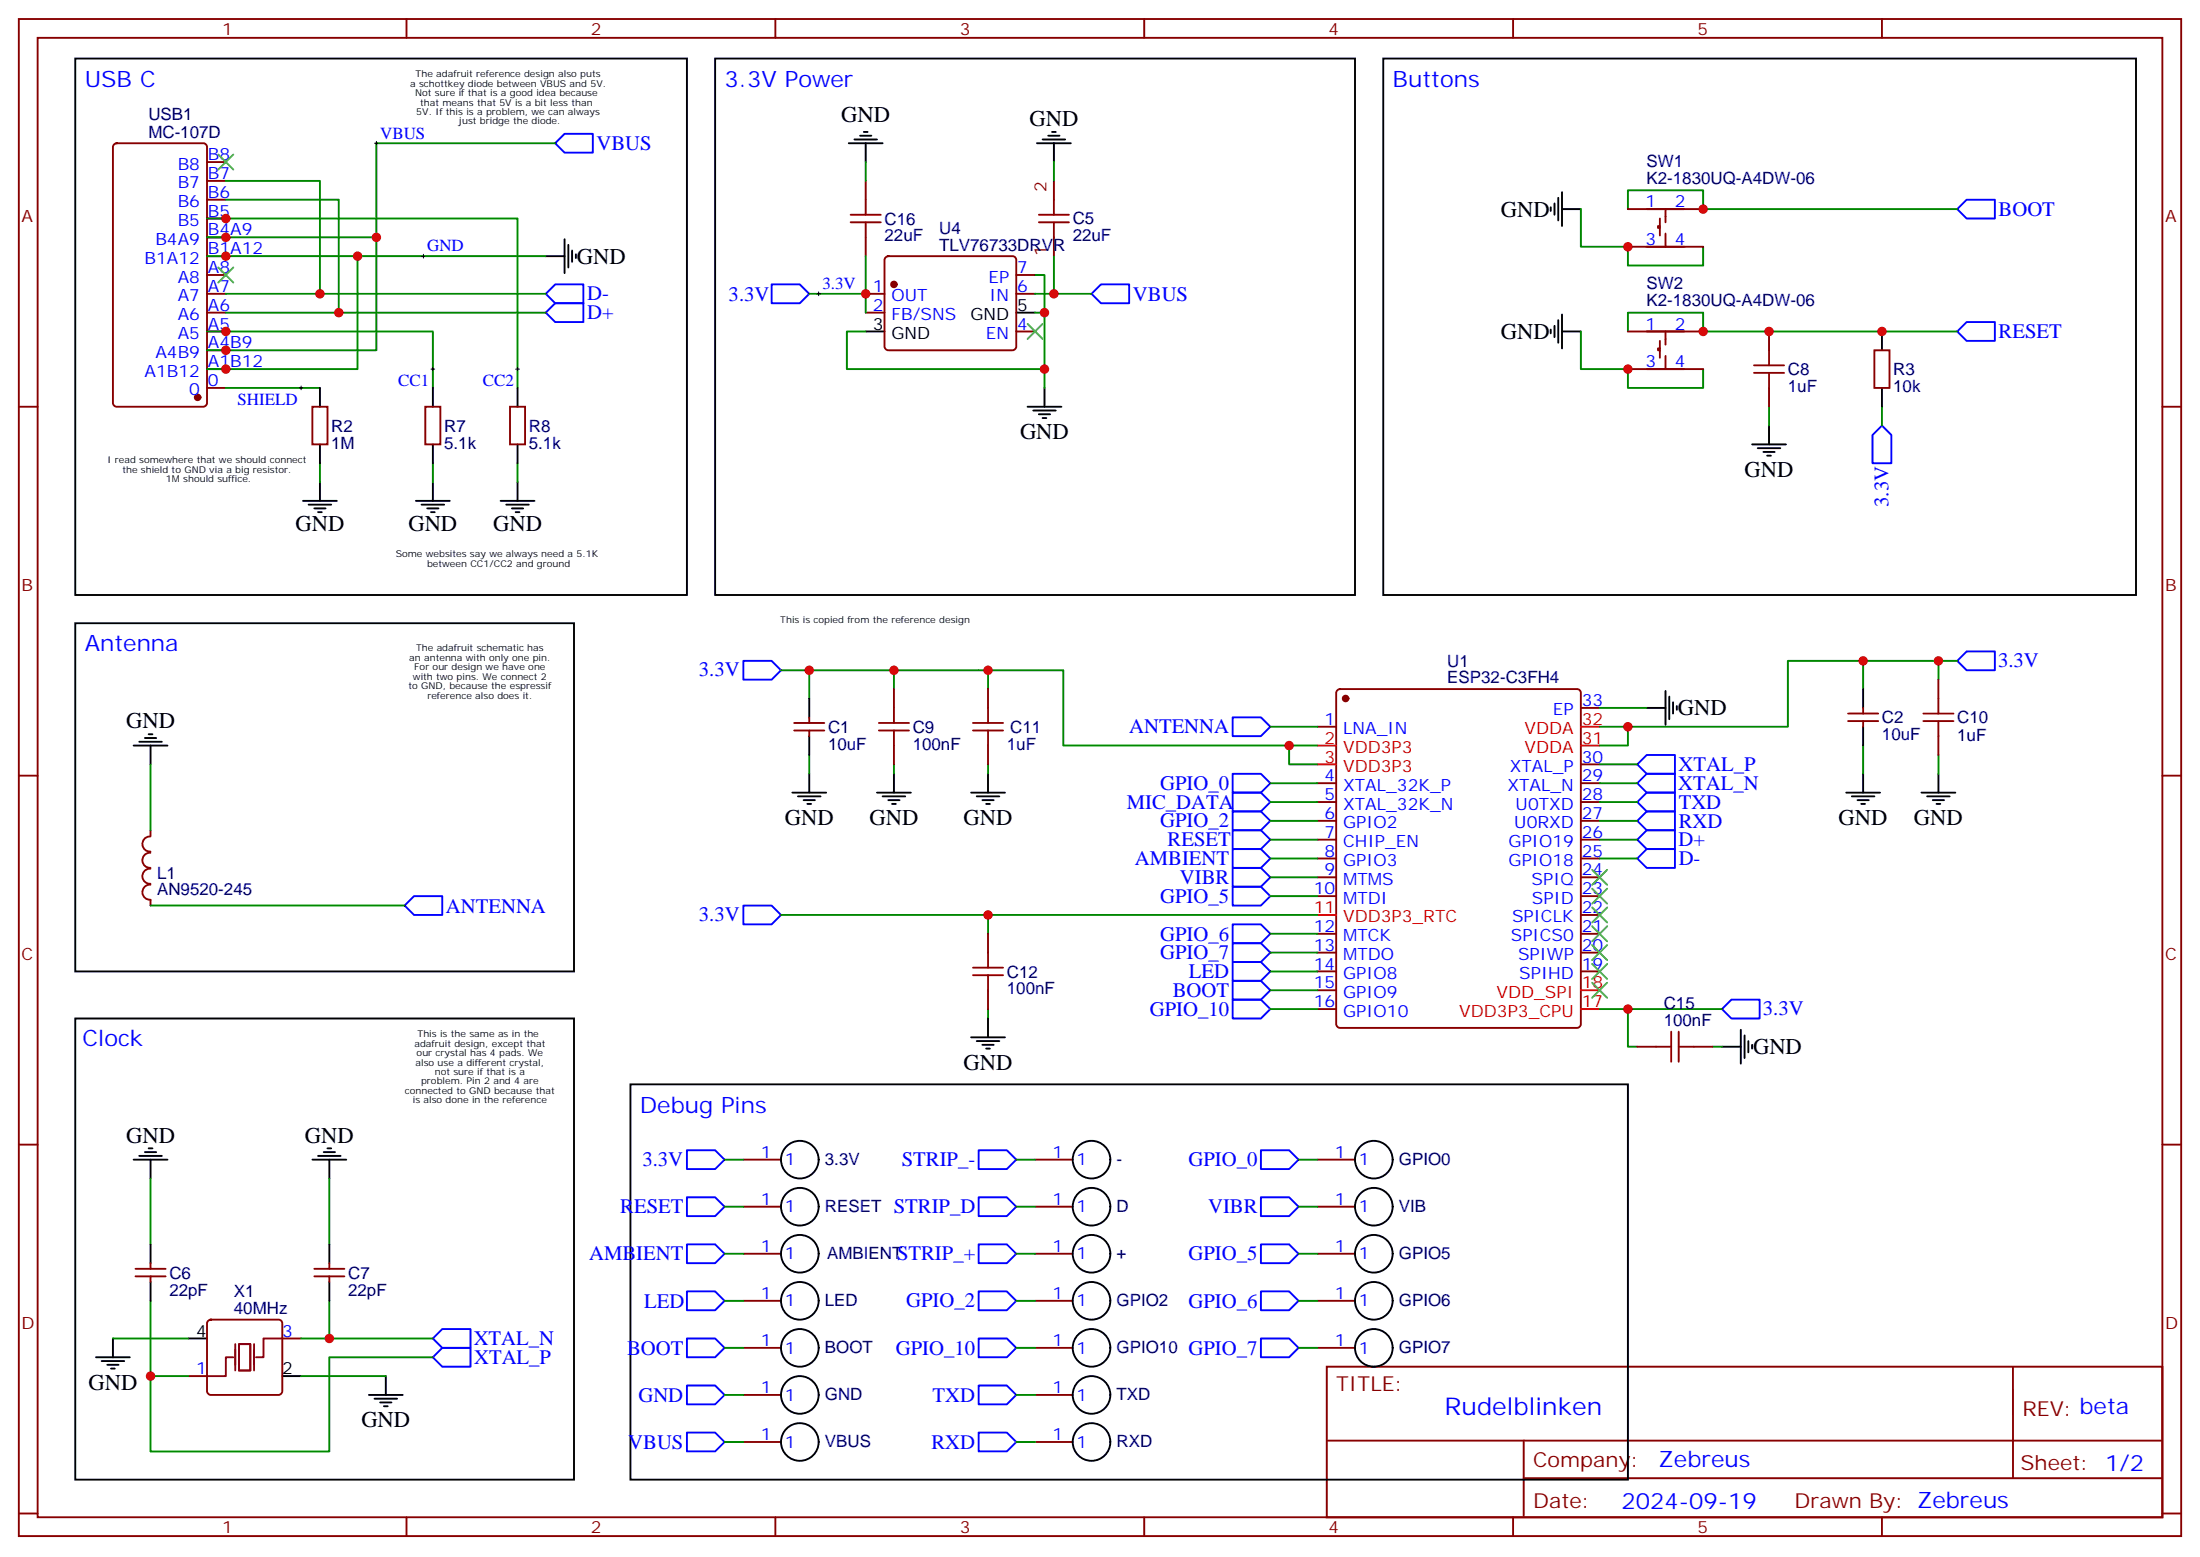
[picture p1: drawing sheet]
<svg xmlns="http://www.w3.org/2000/svg" width="412mm" height="292mm" viewBox="0 0 412 292" stroke-linecap="round" stroke-linejoin="round" font-family="sans-serif">
<g fill="none" stroke="#870000" stroke-width=".35">
<path d="M3.5 3.6h405.4v284.3h-405.4zM7.1 7.1h398.2v277.3h-398.2zM76.2 3.6v3.5M145.3 3.6v3.5M214.5 3.6v3.5M283.6 3.6v3.5M352.8 3.6v3.5M21.4 27.1l.5-.3h16.2a.71 .71 0 0 1 .7 .8v47.9a.76 .76 0 0 1-.7 .7h-16.2a.76 .76 0 0 1-.7-.7v-47.9zM38.8 37.4h3.5M38.8 33.9h3.5M38.8 30.4h3.5M162.3 33.9v3.5"/>
<path d="M197.6 33.9v3.5M305.2 39.2h14.1M312.2 39.2v2.5M38.8 58.6h3.5M38.8 55.1h3.5M38.8 51.5h3.5M38.8 48h3.5M38.8 44.5h3.5M38.8 41h3.5M162.3 58.6h3.5M162.3 55.1h3.5M162.3 44.5v3.5"/>
<path d="M166 48.2l.5-.2h23.3a.71 .71 0 0 1 .7 .7v16.2a.76 .76 0 0 1-.7 .8h-23.3a.76 .76 0 0 1-.7-.8v-16.2zM190.5 55.1h3.5M190.5 51.5h3.5M197.6 44.5v3.5M305.2 46.2h14.1M311.1 42.4h-.3v.3h.3M311.1 41v3.1M312.2 43.8v2.4M3.5 76.2h3.6M38.8 72.7h3.5M38.8 69.2h3.5M38.8 65.7h3.5"/>
<path d="M38.8 62.1h3.5M58.6 76.2h2.8v7.1h-2.8zM79.7 76.2h2.8v7.1h-2.8zM95.6 76.2h2.8v7.1h-2.8zM190.5 62.1h3.5M305.2 69.2h14.1M305.2 62.1h14.1M311.1 65.3h-.3v.4h.3M311.1 63.9v3.2M312.2 62.1v2.5M312.2 66.7v2.5M331.6 62.1v3.6"/>
<path d="M331.6 72.7v3.5M351.4 65.7h2.8v7h-2.8zM405.3 76.2h3.6M148.9 136.9h5.6M148.9 135.5h5.6M151.7 134.4v1.1M151.7 136.9v1.1M167.6 129.2v3.5M167.6 139.7v3.6M185.2 129.2v3.5M185.2 139.7v3.6M246.9 136.2h3.6"/>
<path d="M250.7 129.4l.5-.2h44.4a.71 .71 0 0 1 .7 .7v62a.76 .76 0 0 1-.7 .8h-44.4a.76 .76 0 0 1-.7-.8v-62zM296.3 132.7h3.6M346.4 135.1h5.7M346.4 133.7h5.7M349.2 132.7v1M349.2 135.1v1.1M363.4 127.4v3.5M363.4 138v3.5M3.5 145.4h3.6M28.2 159.8a1.41 1.41 0 0 0-1.5 1.4 1.41 1.41 0 0 0 1.5 1.4M28.2 156.8a1.41 1.41 0 0 0-1.5 1.4 1.41 1.41 0 0 0 1.5 1.4M28.2 155.6v1.1"/>
<path d="M246.9 146.8h3.6M246.9 150.3h3.6M246.9 153.8h3.6M246.9 157.4h3.6M296.3 146.8h3.6M296.3 150.3h3.6M296.3 153.8h3.6M296.3 157.4h3.6M296.3 143.3h3.6M405.3 145.4h3.6M28.2 162.8a1.41 1.41 0 0 0-1.5 1.4 1.41 1.41 0 0 0 1.5 1.4M28.2 165.8a1.41 1.41 0 0 0-1.5 1.4 1.41 1.41 0 0 0 1.5 1.4"/>
<path d="M28.2 168.7v1M185.2 175v3.5M246.9 160.9h3.6M246.9 164.4h3.6M246.9 168h3.6M246.9 175h3.6M246.9 178.5h3.6M296.3 160.9h3.6M296.3 164.4h3.6M296.3 168h3.6M296.3 175h3.6M296.3 178.5h3.6"/>
<path d="M296.3 171.5h3.6M185.2 185.6v3.5M246.9 182.1h3.6M246.9 185.6h3.6M246.9 189.1h3.6M296.3 182.1h3.6M306.9 196.2h3.5M317.5 196.2h3.5M3.5 214.5h3.6M139.3 217.3h7.1M194 217.3h7.1M246.9 217.3h7.1"/>
<path d="M405.3 214.5h3.6M25.4 239.2h5.6M25.4 237.8h5.6M28.2 236.7v1.1M28.2 239.2v1.1M58.9 239.2h5.7M58.9 237.8h5.7M61.7 236.7v1.1M61.7 239.2v1.1M139.3 226.2h7.1M139.3 235h7.1M194 226.2h7.1"/>
<path d="M194 235h7.1M246.9 226.2h7.1M246.9 235h7.1M35.3 257.9h3.5M39 247.5l.5-.2h12.7a.71 .71 0 0 1 .7 .7v12.7a.76 .76 0 0 1-.7 .7h-12.7a.76 .76 0 0 1-.7-.7v-12.7zM52.9 250.9h3.5M139.3 243.8h7.1M139.3 252.6h7.1M194 243.8h7.1M194 252.6h7.1M246.9 243.8h7.1M246.9 252.6h7.1"/>
<path d="M248.7 256.2h156.6v28.2h-156.6zM377.3 256.2v20.9M139.3 261.4h7.1M139.3 270.3h7.1M194 261.4h7.1M194 270.3h7.1M248.7 270h156.5M285.6 277.1h119.6M285.6 270v14.1M3.5 283.7h3.6M76.2 284.4v3.5M145.3 284.4v3.5"/>
<path d="M214.5 284.4v3.5M283.6 284.4v3.5M352.8 284.4v3.5M405.3 283.7h3.6"/>
</g>
<g fill="#870000" stroke="#870000" stroke-width=".35">
<circle cx="252.2" cy="130.9" r=".53"/>
<circle cx="37" cy="74.5" r=".53"/>
<circle cx="167.6" cy="53.3" r=".53"/>
</g>
<path d="M246.9 139.7h3.6M296.3 139.7h3.6M296.3 136.2h3.6M246.9 143.3h3.6M246.9 171.5h3.6M296.3 189.1h3.6M296.3 185.6h3.6" fill="none" stroke="#f00" stroke-width=".35"/>
<path d="M43.7 254.4h-1.4v3.5h-3.5M44.1 251.9v5M44.8 251.9h2.1v5h-2.1zM47.6 251.9v5M52.9 250.9h-3.5v3.5h-1.4" fill="none" stroke="#870012" stroke-width=".35"/>
<g fill="none" stroke="#000" stroke-width=".35">
<path d="M14.1 11h114.7v100.5h-114.7zM134.1 11h119.9v100.5h-119.9zM259.3 11h141.1v100.5h-141.1zM159.1 26.8h6.4M160.2 26.1h4.2M161.2 25.4h2.1M161.9 24.7h.7M162.3 26.8v3.6M194.4 26.8h6.3M195.4 26.1h4.3M196.5 25.4h2.1M197.2 24.7h.7"/>
<path d="M197.6 26.8v3.6M290.7 38.8v.7M291.4 38.1v2.2M292.1 37.1v4.2M292.8 39.2h3.5M292.8 36v6.4M102.3 48h3.5M105.8 44.8v6.4M106.5 45.9v4.2M107.2 47v2.1M107.9 47.7v.7M190.5 58.6h3.5"/>
<path d="M292.8 58.9v6.4M60 72.7v3.5M81.1 72.7v3.5M97 72.7v3.5M162.3 62.1h3.5M192.6 76.2h6.4M193.7 76.9h4.2M194.7 77.6h2.1M195.4 78.4h.7M195.8 72.7v3.5M290.7 61.8v.7M291.4 61.1v2.1"/>
<path d="M292.1 60v4.2M292.8 62.1h3.5M331.6 79.8v3.5M352.8 62.1v3.6M352.8 72.7v3.5M56.8 93.9h6.3M57.9 94.6h4.2M58.9 95.3h2.1M59.6 96h.7M60 83.3v3.5M60 90.3v3.6M78 93.9h6.3"/>
<path d="M79 94.6h4.3M80.1 95.3h2.1M80.8 96h.7M81.1 83.3v3.5M81.1 90.3v3.6M93.8 93.9h6.4M94.9 94.6h4.2M96 95.3h2.1M96.7 96h.7M97 83.3v3.5M97 90.3v3.6M328.4 83.3h6.4"/>
<path d="M329.5 84h4.2M330.6 84.7h2.1M331.3 85.4h.7M14.1 116.8h93.5v65.3h-93.5zM25 139.7h6.4M26.1 139h4.2M27.2 138.3h2.1M27.9 137.6h.7M28.2 139.7v3.6M151.7 130.9v3.5M151.7 138v3.5M308.7 132.7h3.5"/>
<path d="M312.2 129.5v6.4M312.9 130.6v4.2M313.6 131.6v2.1M314.3 132.3v.7M349.2 129.2v3.5M349.2 136.2v3.5M148.5 148.6h6.4M149.6 149.3h4.2M150.6 150h2.2M151.3 150.7h.7M151.7 145v3.6M164.4 148.6h6.3"/>
<path d="M165.5 149.3h4.2M166.5 150h2.1M167.2 150.7h.7M167.6 145v3.6M182 148.6h6.4M183.1 149.3h4.2M184.1 150h2.2M184.9 150.7h.7M185.2 145v3.6M346.1 148.6h6.3M347.1 149.3h4.3M348.2 150h2.1"/>
<path d="M348.9 150.7h.7M349.2 145v3.6M360.2 148.6h6.3M361.2 149.3h4.3M362.3 150h2.1M363 150.7h.7M363.4 145v3.6M14.1 190.9h93.5v86.4h-93.5zM182 194.4h6.4M183.1 195.1h4.2M184.1 195.8h2.2M184.9 196.5h.7"/>
<path d="M185.2 190.9v3.5M322.8 196.2h3.5M326.3 193v6.4M327 194.1v4.2M327.7 195.1v2.1M328.4 195.8v.7M25 217.3h6.4M26.1 216.6h4.2M27.2 215.9h2.1M27.9 215.2h.7M28.2 217.3v3.6M58.6 217.3h6.3"/>
<path d="M59.6 216.6h4.3M60.7 215.9h2.1M61.4 215.2h.7M61.7 217.3v3.6M118.2 203.2h187v74.1h-187zM28.2 233.2v3.5M61.7 233.2v3.5M18 254.4h6.3M19 255.1h4.3M20.1 255.8h2.1M20.8 256.5h.7M21.2 250.9v3.5"/>
<path d="M28.2 240.3v3.5M35.3 250.9h3.5M52.9 257.9h3.5M61.7 240.3v3.5M72.3 257.9v3.5M69.1 261.4h6.4M70.2 262.1h4.2M71.3 262.9h2.1M72 263.6h.7"/>
<circle cx="149.9" cy="217.3" r="3.5"/>
<circle cx="204.6" cy="217.3" r="3.5"/>
<circle cx="257.5" cy="217.3" r="3.5"/>
<circle cx="149.9" cy="226.2" r="3.5"/>
<circle cx="149.9" cy="235" r="3.5"/>
<circle cx="204.6" cy="226.2" r="3.5"/>
<circle cx="204.6" cy="235" r="3.5"/>
<circle cx="257.5" cy="226.2" r="3.5"/>
<circle cx="257.5" cy="235" r="3.5"/>
<circle cx="149.9" cy="243.8" r="3.5"/>
<circle cx="149.9" cy="252.6" r="3.5"/>
<circle cx="204.6" cy="243.8" r="3.5"/>
<circle cx="204.6" cy="252.6" r="3.5"/>
<circle cx="257.5" cy="243.8" r="3.5"/>
<circle cx="257.5" cy="252.6" r="3.5"/>
<circle cx="149.9" cy="270.3" r="3.5"/>
<circle cx="149.9" cy="261.4" r="3.5"/>
<circle cx="204.6" cy="261.4" r="3.5"/>
<circle cx="204.6" cy="270.3" r="3.5"/>
</g>
<g fill="none" stroke="#008700" stroke-width=".35">
<path d="M42.3 37.4h21.2v21.2h-21.2M42.3 33.9h17.7v21.2h-17.7M104.1 26.8h-33.5v17.7h-31.8M162.3 30.4v3.5M197.6 30.4v3.5M296.3 39.2v7h8.9v3.6h14.1v-3.6M305.2 39.2v-3.5h14.1v3.5h47.6M38.8 48h28.2v21.2h-28.2M38.8 41h58.2v31.7M60 55.1h42.3M63.5 58.6h38.8M67 48h35.3"/>
<path d="M70.6 44.5v21.2h-31.8M151.7 55.1h10.6v3.5M162.3 48v7.1M194 58.6h1.8v14.1M194 51.5h1.8v7.1M194 55.1h10.6M197.6 48v7.1M38.8 62.1h42.3v10.6M42.3 72.7h17.7M162.3 62.1h-3.6v7.1h37.1M296.3 62.1v7.1h8.9v3.5h14.1v-3.5M305.2 62.1v-3.5h14.1v3.5h47.6"/>
<path d="M331.6 76.2v3.6M352.8 76.2v3.6M60 86.8v3.5M81.1 86.8v3.5M97 86.8v3.5M146.4 125.6h5.3M167.6 125.6v3.6M185.2 129.2v-3.6h-33.5v5.3M185.2 125.6h14.1v14.1h47.6M238.1 136.2h8.8M241.7 139.7v3.6h5.2M299.9 132.7h8.8"/>
<path d="M305.2 136.2v3.5h-5.3M349.2 123.9h-14.1v12.3h-35.2M349.2 139.7v5.3M363.4 123.9h-14.2v5.3M366.9 123.9h-3.5v3.5M28.2 143.3v12.3M151.7 141.5v3.5M167.6 143.3v1.7M185.2 143.3v1.7M238.1 157.4h8.8M238.1 146.8h8.8M238.1 150.3h8.8"/>
<path d="M238.1 153.8h8.8M299.9 157.4h7M299.9 143.3h7M299.9 146.8h7M299.9 150.3h7M299.9 153.8h7M363.4 141.5v3.5M28.2 169.7h47.6M146.4 171.5h100.5M185.2 171.5v3.5M238.1 160.9h8.8M238.1 175h8.8"/>
<path d="M238.1 178.5h8.8M238.1 164.4h8.8M238.1 168h8.8M299.9 160.9h7M185.2 189.1v1.8M238.1 189.1h8.8M238.1 185.6h8.8M238.1 182.1h8.8M299.9 189.1h5.3M321 196.2h1.8M322.8 189.1h-17.6v7.1h1.7M135.8 217.3h3.5"/>
<path d="M190.5 217.3h3.5M243.4 217.3h3.5M28.2 220.9v12.3M61.7 220.9v12.3M135.8 226.2h3.5M135.8 235h3.5M190.5 226.2h3.5M190.5 235h3.5M243.4 226.2h3.5M243.4 235h3.5M21.2 250.9h14.1M28.2 243.8v14.1h7.1"/>
<path d="M56.4 250.9h5.3M56.4 257.9h15.9M61.7 243.8v7.1h19.4M81.1 254.4h-19.4v17.6h-33.5v-14.1M135.8 243.8h3.5M135.8 252.6h3.5M190.5 243.8h3.5M190.5 252.6h3.5M243.4 243.8h3.5M243.4 252.6h3.5M135.8 261.4h3.5M135.8 270.3h3.5"/>
<path d="M190.5 261.4h3.5M190.5 270.3h3.5"/>
</g>
<g fill="none" stroke="#00f" stroke-width=".35">
<path d="M104.1 26.8l1.7-1.7h5.3v3.5h-5.3zM366.9 39.2l1.8-1.8h5.2v3.6h-5.2zM102.3 58.6l1.8-1.8h5.3v3.6h-5.3zM102.3 55.1l1.8-1.8h5.3v3.5h-5.3zM144.6 53.3h5.3l1.8 1.8-1.8 1.7h-5.3zM204.6 55.1l1.8-1.8h5.3v3.5h-5.3zM352.8 79.8l1.7 1.7v5.3h-3.5v-5.3zM366.9 62.1l1.8-1.7h5.2v3.5h-5.2zM139.3 123.9h5.3l1.8 1.7-1.8 1.8h-5.3zM231.1 134.4h5.3l1.7 1.8-1.7 1.8h-5.3zM366.9 123.9l1.8-1.8h5.2v3.5h-5.2zM231.1 155.6h5.3l1.7 1.8-1.7 1.7h-5.3z"/>
<path d="M231.1 159.1h5.3l1.7 1.8-1.7 1.8h-5.3zM231.1 145h5.3l1.7 1.8-1.7 1.8h-5.3zM231.1 148.6h5.3l1.7 1.7-1.7 1.8h-5.3zM231.1 152.1h5.3l1.7 1.7-1.7 1.8h-5.3zM306.9 143.3l1.8-1.8h5.3v3.5h-5.3zM306.9 146.8l1.8-1.8h5.3v3.6h-5.3zM306.9 157.4l1.8-1.8h5.3v3.5h-5.3zM306.9 150.3l1.8-1.7h5.3v3.5h-5.3zM306.9 153.8l1.8-1.7h5.3v3.5h-5.3zM77.6 168h5.3v3.5h-5.3l-1.8-1.8zM139.3 169.7h5.3l1.8 1.8-1.8 1.7h-5.3zM231.1 162.7h5.3l1.7 1.7-1.7 1.8h-5.3z"/>
<path d="M231.1 166.2h5.3l1.7 1.8-1.7 1.7h-5.3zM231.1 173.2h5.3l1.7 1.8-1.7 1.8h-5.3zM231.1 176.8h5.3l1.7 1.7-1.7 1.8h-5.3zM306.9 160.9l1.8-1.8h5.3v3.6h-5.3zM231.1 183.8h5.3l1.7 1.8-1.7 1.8h-5.3zM231.1 180.3h5.3l1.7 1.8-1.7 1.7h-5.3zM231.1 187.4h5.3l1.7 1.7-1.7 1.8h-5.3zM322.8 189.1l1.8-1.7h5.2v3.5h-5.2zM128.8 215.6h5.3l1.7 1.7-1.7 1.8h-5.3zM183.4 215.6h5.3l1.8 1.7-1.8 1.8h-5.3zM236.4 215.6h5.3l1.7 1.7-1.7 1.8h-5.3zM128.8 224.4h5.3l1.7 1.8-1.7 1.7h-5.3z"/>
<path d="M128.8 233.2h5.3l1.7 1.8-1.7 1.7h-5.3zM183.4 224.4h5.3l1.8 1.8-1.8 1.7h-5.3zM183.4 233.2h5.3l1.8 1.8-1.8 1.7h-5.3zM236.4 224.4h5.3l1.7 1.8-1.7 1.7h-5.3zM236.4 233.2h5.3l1.7 1.8-1.7 1.7h-5.3zM81.1 250.9l1.8-1.8h5.3v3.5h-5.3zM81.1 254.4l1.8-1.8h5.3v3.6h-5.3zM128.8 242h5.3l1.7 1.8-1.7 1.8h-5.3zM128.8 250.9h5.3l1.7 1.7-1.7 1.8h-5.3zM128.8 259.7h5.3l1.7 1.7-1.7 1.8h-5.3zM183.4 242h5.3l1.8 1.8-1.8 1.8h-5.3zM183.4 250.9h5.3l1.8 1.7-1.8 1.8h-5.3z"/>
<path d="M183.4 259.7h5.3l1.8 1.7-1.8 1.8h-5.3zM236.4 242h5.3l1.7 1.8-1.7 1.8h-5.3zM236.4 250.9h5.3l1.7 1.7-1.7 1.8h-5.3zM128.8 268.5h5.3l1.7 1.8-1.7 1.7h-5.3zM183.4 268.5h5.3l1.8 1.8-1.8 1.7h-5.3z"/>
</g>
<path d="M70.2 26.8h.7M70.6 26.5v.7M79 48h.7M79.4 47.7v.7M153.1 55.1h.7M153.5 54.7v.7M56.1 72.7h.7M56.4 72.4v.7M80.8 69.2h.7M81.1 68.8v.7M96.7 69.2h.7M97 68.8v.7" fill="none" stroke="#000" stroke-width=".19"/>
<g fill="none" stroke="#3c3" stroke-width=".35">
<path d="M40.9 29l2.8 2.8M43.7 29l-2.8 2.8M40.9 50.1l2.8 2.9M43.7 50.1l-2.8 2.9M192.6 60.7l2.8 2.8M195.4 60.7l-2.8 2.8M298.4 177.1l2.9 2.9M298.4 173.6l2.9 2.8M298.4 170.1l2.9 2.8M298.4 163l2.9 2.8M298.4 166.5l2.9 2.9M301.3 177.1l-2.9 2.9"/>
<path d="M301.3 173.6l-2.9 2.8M301.3 170.1l-2.9 2.8M301.3 163l-2.9 2.8M301.3 166.5l-2.9 2.9M298.4 180.7l2.9 2.8M298.4 184.2l2.9 2.8M301.3 180.7l-2.9 2.8M301.3 184.2l-2.9 2.8"/>
</g>
<g fill="none" stroke="#a10000" stroke-width=".35">
<path d="M162.3 37.4v2.9M197.6 37.4v2.9M159.5 41.7h5.6M159.5 40.3h5.6M162.3 41.7v2.8M194.7 41.7h5.7M194.7 40.3h5.7M197.6 41.7v2.8M328.8 69.9h5.6M328.8 68.5h5.6M331.6 65.7v2.8M331.6 69.9v2.8"/>
<path d="M164.7 136.9h5.7M164.7 135.5h5.7M167.6 132.7v2.8M167.6 136.9v2.8M182.4 136.9h5.6M182.4 135.5h5.6M185.2 132.7v2.8M185.2 136.9v2.8M360.5 135.1h5.7M360.5 133.7h5.7M363.4 130.9v2.8M363.4 135.1v2.9"/>
<path d="M185.2 178.5v2.9M182.4 182.8h5.6M182.4 181.4h5.6M185.2 182.8v2.8M310.4 196.2h2.9M313.3 193.4v5.6M314.7 196.2h2.8M314.7 193.4v5.6"/>
</g>
<g fill="#c00">
<circle cx="28.2" cy="257.9" r=".88"/>
<circle cx="61.7" cy="250.9" r=".88"/>
<circle cx="70.6" cy="44.5" r=".88"/>
<circle cx="67" cy="48" r=".88"/>
<circle cx="42.3" cy="41" r=".88"/>
<circle cx="42.3" cy="62.1" r=".88"/>
<circle cx="42.3" cy="69.2" r=".88"/>
<circle cx="42.3" cy="48" r=".88"/>
<circle cx="42.3" cy="65.7" r=".88"/>
<circle cx="42.3" cy="44.5" r=".88"/>
<circle cx="60" cy="55.1" r=".88"/>
<circle cx="63.5" cy="58.6" r=".88"/>
<circle cx="305.2" cy="189.1" r=".88"/>
<circle cx="167.6" cy="125.6" r=".88"/>
<circle cx="151.7" cy="125.6" r=".88"/>
<circle cx="363.4" cy="123.9" r=".88"/>
<circle cx="349.3" cy="123.9" r=".88"/>
<circle cx="305.2" cy="136.2" r=".88"/>
<circle cx="331.6" cy="62.1" r=".88"/>
<circle cx="319.3" cy="62.1" r=".88"/>
<circle cx="305.2" cy="69.2" r=".88"/>
<circle cx="319.3" cy="39.2" r=".88"/>
<circle cx="305.2" cy="46.2" r=".88"/>
<circle cx="352.8" cy="62.1" r=".88"/>
<circle cx="185.2" cy="125.6" r=".88"/>
<circle cx="241.7" cy="139.7" r=".88"/>
<circle cx="185.2" cy="171.5" r=".88"/>
<circle cx="195.8" cy="69.2" r=".88"/>
<circle cx="162.3" cy="55.1" r=".88"/>
<circle cx="195.8" cy="58.6" r=".88"/>
<circle cx="197.6" cy="55.1" r=".88"/>
</g>
<text font-size="4.6" fill="#00f" x="270.8" y="265.2">Rudelblinken</text>
<g font-size="4.2" fill="#00f">
<text x="15.9" y="16.3">USB C</text>
<text x="135.8" y="16.3">3.3V Power</text>
<text x="261.1" y="16.3">Buttons</text>
<text x="15.9" y="122.1">Antenna</text>
<text x="15.5" y="196.1">Clock</text>
<text x="119.9" y="208.5">Debug Pins</text>
<text x="310.9" y="275">Zebreus</text>
<text x="304" y="282.8">2024-09-19</text>
</g>
<g font-size="4.2">
<text x="157.7" y="22.9">GND</text>
<text x="193" y="23.6">GND</text>
<text x="281.4" y="40.6">GND</text>
<text x="108.1" y="49.4">GND</text>
<text x="281.4" y="63.5">GND</text>
<text x="191.2" y="82.3">GND</text>
<text x="327" y="89.4">GND</text>
<text x="55.4" y="99.5">GND</text>
<text x="76.6" y="99.5">GND</text>
<text x="92.4" y="99.5">GND</text>
<text x="23.6" y="136.5">GND</text>
<text x="314.5" y="134.1">GND</text>
<text x="147.1" y="154.7">GND</text>
<text x="163" y="154.7">GND</text>
<text x="180.6" y="154.7">GND</text>
<text x="344.7" y="154.7">GND</text>
<text x="358.8" y="154.7">GND</text>
<text x="328.6" y="197.6">GND</text>
<text x="180.6" y="200.5">GND</text>
<text x="23.6" y="214.2">GND</text>
<text x="57.1" y="214.2">GND</text>
<text x="16.6" y="260.5">GND</text>
<text x="67.7" y="267.5">GND</text>
</g>
<g font-size="3.9" fill="#00f">
<text x="111.8" y="28.2">VBUS</text>
<text x="374.6" y="40.5">BOOT</text>
<text x="110.1" y="59.8">D+</text>
<text x="110.1" y="56.3">D-</text>
<text x="136.6" y="56.5">3.3V</text>
<text x="212.4" y="56.4">VBUS</text>
<text x="374.6" y="63.4">RESET</text>
<text x="354" y="95" transform="rotate(-90 354 95)">3.3V</text>
<text x="374.5" y="125.1">3.3V</text>
<text x="131" y="126.8">3.3V</text>
<text x="211.7" y="137.4">ANTENNA</text>
<text x="217.5" y="148.1">GPIO_0</text>
<text x="314.6" y="148">XTAL_N</text>
<text x="314.7" y="144.5">XTAL_P</text>
<text x="211.2" y="151.6">MIC_DATA</text>
<text x="217.5" y="155.1">GPIO_2</text>
<text x="314.7" y="151.6">TXD</text>
<text x="314.7" y="155.1">RXD</text>
<text x="218.9" y="158.5">RESET</text>
<text x="314.7" y="158.6">D+</text>
<text x="212.7" y="162.2">AMBIENT</text>
<text x="221.2" y="165.7">VIBR</text>
<text x="314.7" y="162.2">D-</text>
<text x="83.6" y="171.1">ANTENNA</text>
<text x="131" y="172.6">3.3V</text>
<text x="217.5" y="169.2">GPIO_5</text>
<text x="217.5" y="176.3">GPIO_6</text>
<text x="217.5" y="179.8">GPIO_7</text>
<text x="222.8" y="183.3">LED</text>
<text x="215.5" y="190.4">GPIO_10</text>
<text x="219.8" y="186.9">BOOT</text>
<text x="330.5" y="190.3">3.3V</text>
<text x="120.4" y="218.6">3.3V</text>
<text x="169" y="218.6">STRIP_-</text>
<text x="222.8" y="218.6">GPIO_0</text>
<text x="116.3" y="227.4">RESET</text>
<text x="167.5" y="227.4">STRIP_D</text>
<text x="226.5" y="227.4">VIBR</text>
<text x="110.4" y="236.2">AMBIENT</text>
<text x="168.1" y="236.2">STRIP_+</text>
<text x="222.8" y="236.2">GPIO_5</text>
<text x="120.7" y="245.1">LED</text>
<text x="169.9" y="245">GPIO_2</text>
<text x="222.8" y="245.1">GPIO_6</text>
<text x="88.8" y="252.1">XTAL_N</text>
<text x="88.9" y="255.6">XTAL_P</text>
<text x="117.5" y="253.9">BOOT</text>
<text x="167.9" y="253.9">GPIO_10</text>
<text x="222.8" y="253.9">GPIO_7</text>
<text x="119.7" y="262.7">GND</text>
<text x="174.8" y="262.7">TXD</text>
<text x="117.8" y="271.5">VBUS</text>
<text x="174.6" y="271.5">RXD</text>
</g>
<g font-size="3.9" fill="#800">
<text x="250.5" y="260.7">TITLE:</text>
<text x="379.1" y="265.4">REV: beta</text>
<text x="287.4" y="274.9">Company:</text>
<text x="378.7" y="275.6">Sheet: 1/2</text>
<text x="287.4" y="282.6">Date:</text>
<text x="336.4" y="282.7">Drawn By: Zebreus</text>
</g>
<g font-size="3.2" fill="#800">
<text x="41.6" y="6.6">1</text>
<text x="110.8" y="6.6">2</text>
<text x="179.9" y="6.6">3</text>
<text x="249.1" y="6.6">4</text>
<text x="318.2" y="6.6">5</text>
<text x="4.1" y="41.7">A</text>
<text x="196.1" y="36" transform="rotate(-90 196.1 36)">2</text>
<text x="405.9" y="41.7">A</text>
<text x="196.1" y="47.9" transform="rotate(-90 196.1 47.9)">1</text>
<text x="4.1" y="110.8">B</text>
<text x="405.9" y="110.8">B</text>
<text x="4.1" y="180">C</text>
<text x="405.9" y="180">C</text>
<text x="4.1" y="249.1">D</text>
<text x="405.9" y="249.1">D</text>
<text x="41.6" y="287.4">1</text>
<text x="110.8" y="287.4">2</text>
<text x="179.9" y="287.4">3</text>
<text x="249.1" y="287.4">4</text>
<text x="318.2" y="287.4">5</text>
</g>
<g font-size="3.2" fill="#000080">
<text x="27.8" y="22.6">USB1</text>
<text x="27.8" y="25.8">MC-107D</text>
<text x="308.6" y="34.5">K2-1830UQ-A4DW-06</text>
<text x="308.6" y="31.3">SW1</text>
<text x="165.8" y="45.3">22uF</text>
<text x="165.8" y="42.1">C16</text>
<text x="176" y="47">TLV76733DRVR</text>
<text x="176" y="43.8">U4</text>
<text x="201.1" y="45.2">22uF</text>
<text x="201.1" y="42.1">C5</text>
<text x="308.6" y="57.4">K2-1830UQ-A4DW-06</text>
<text x="308.6" y="54.2">SW2</text>
<text x="335.1" y="70.3">C8</text>
<text x="354.9" y="70.3">R3</text>
<text x="335.1" y="73.5">1uF</text>
<text x="354.9" y="73.5">10k</text>
<text x="62.1" y="80.9">R2</text>
<text x="83.3" y="80.9">R7</text>
<text x="99.1" y="80.9">R8</text>
<text x="62.1" y="84.1">1M</text>
<text x="83.3" y="84.1">5.1k</text>
<text x="99.1" y="84.1">5.1k</text>
<text x="271.3" y="124.9">U1</text>
<text x="271.3" y="128.1">ESP32-C3FH4</text>
<text x="155.2" y="137.4">C1</text>
<text x="171.1" y="137.4">C9</text>
<text x="189.4" y="137.4">C11</text>
<text x="352.8" y="135.6">C2</text>
<text x="366.9" y="135.6">C10</text>
<text x="155.2" y="140.5">10uF</text>
<text x="171.1" y="140.5">100nF</text>
<text x="188.7" y="140.6">1uF</text>
<text x="352.8" y="138.8">10uF</text>
<text x="366.9" y="138.8">1uF</text>
<text x="29.4" y="167.8">AN9520-245</text>
<text x="29.4" y="164.7">L1</text>
<text x="188.7" y="183.2">C12</text>
<text x="188.7" y="186.4">100nF</text>
<text x="311.9" y="189.1">C15</text>
<text x="311.9" y="192.3">100nF</text>
<text x="154.6" y="218.4">3.3V</text>
<text x="209.3" y="218.4">-</text>
<text x="262.2" y="218.4">GPIO0</text>
<text x="154.6" y="227.2">RESET</text>
<text x="209.3" y="227.2">D</text>
<text x="262.2" y="227.2">VIB</text>
<text x="31.7" y="239.6">C6</text>
<text x="65.3" y="239.6">C7</text>
<text x="155" y="236">AMBIENT</text>
<text x="209.3" y="236">+</text>
<text x="262.2" y="236">GPIO5</text>
<text x="31.7" y="242.8">22pF</text>
<text x="43.8" y="243.1">X1</text>
<text x="65.3" y="242.8">22pF</text>
<text x="154.6" y="244.8">LED</text>
<text x="209.3" y="244.8">GPIO2</text>
<text x="262.2" y="244.8">GPIO6</text>
<text x="43.8" y="246.3">40MHz</text>
<text x="154.6" y="253.6">BOOT</text>
<text x="209.3" y="253.6">GPIO10</text>
<text x="262.2" y="253.6">GPIO7</text>
<text x="154.6" y="262.4">GND</text>
<text x="209.3" y="262.4">TXD</text>
<text x="154.6" y="271.3">VBUS</text>
<text x="209.3" y="271.3">RXD</text>
</g>
<g font-size="3.2" fill="#00f">
<text x="71.3" y="26">VBUS</text>
<text x="33.3" y="35.3">B7</text>
<text x="33.3" y="31.8">B8</text>
<text x="39" y="33.5">B7</text>
<text x="39" y="30">B8</text>
<text x="33.3" y="38.8">B6</text>
<text x="39" y="40.6">B5</text>
<text x="39" y="37.1">B6</text>
<text x="308.4" y="38.8">1</text>
<text x="314" y="38.8">2</text>
<text x="29.1" y="45.9">B4A9</text>
<text x="33.3" y="42.4">B5</text>
<text x="39" y="47.7">B1A12</text>
<text x="39" y="44.1">B4A9</text>
<text x="80.1" y="47.1">GND</text>
<text x="308.4" y="45.9">3</text>
<text x="314" y="45.9">4</text>
<text x="27.1" y="49.4">B1A12</text>
<text x="33.3" y="53">A8</text>
<text x="39" y="51.2">A8</text>
<text x="185.3" y="53">EP</text>
<text x="190.7" y="51.2">7</text>
<text x="33.3" y="56.5">A7</text>
<text x="39" y="58.2">A6</text>
<text x="39" y="54.7">A7</text>
<text x="154.2" y="54.2">3.3V</text>
<text x="163.6" y="58.2">2</text>
<text x="163.6" y="54.7">1</text>
<text x="167.1" y="56.5">OUT</text>
<text x="185.5" y="56.5">IN</text>
<text x="190.7" y="54.7">6</text>
<text x="33.3" y="63.5">A5</text>
<text x="33.3" y="60">A6</text>
<text x="39" y="65.3">A4B9</text>
<text x="39" y="61.8">A5</text>
<text x="167.1" y="60">FB/SNS</text>
<text x="184.8" y="63.5">EN</text>
<text x="190.7" y="61.8">4</text>
<text x="308.4" y="61.8">1</text>
<text x="314" y="61.8">2</text>
<text x="27.1" y="70.6">A1B12</text>
<text x="29.1" y="67.1">A4B9</text>
<text x="39" y="68.8">A1B12</text>
<text x="308.4" y="68.8">3</text>
<text x="314" y="68.8">4</text>
<text x="35.5" y="74.1">0</text>
<text x="39" y="72.4">0</text>
<text x="44.5" y="75.9">SHIELD</text>
<text x="74.7" y="72.4">CC1</text>
<text x="90.5" y="72.4">CC2</text>
<text x="248.3" y="135.9">1</text>
<text x="251.8" y="137.6">LNA_IN</text>
<text x="291.1" y="134.1">EP</text>
<text x="296.5" y="132.3">33</text>
<text x="296.5" y="142.9">30</text>
<text x="248.3" y="146.4">4</text>
<text x="248.3" y="150">5</text>
<text x="251.8" y="148.2">XTAL_32K_P</text>
<text x="282.6" y="148.2">XTAL_N</text>
<text x="283" y="144.7">XTAL_P</text>
<text x="296.5" y="150">28</text>
<text x="296.5" y="146.4">29</text>
<text x="248.3" y="153.5">6</text>
<text x="251.8" y="151.7">XTAL_32K_N</text>
<text x="251.8" y="155.3">GPIO2</text>
<text x="283.9" y="155.3">U0RXD</text>
<text x="284.1" y="151.7">U0TXD</text>
<text x="296.5" y="153.5">27</text>
<text x="248.3" y="157">7</text>
<text x="248.3" y="160.5">8</text>
<text x="251.8" y="158.8">CHIP_EN</text>
<text x="282.8" y="158.8">GPIO19</text>
<text x="296.5" y="160.5">25</text>
<text x="296.5" y="157">26</text>
<text x="246.3" y="167.6">10</text>
<text x="248.3" y="164.1">9</text>
<text x="251.8" y="162.3">GPIO3</text>
<text x="251.8" y="165.8">MTMS</text>
<text x="282.8" y="162.3">GPIO18</text>
<text x="287.1" y="165.8">SPIQ</text>
<text x="296.5" y="167.6">23</text>
<text x="296.5" y="164.1">24</text>
<text x="251.8" y="169.4">MTDI</text>
<text x="283.4" y="172.9">SPICLK</text>
<text x="287.2" y="169.4">SPID</text>
<text x="296.5" y="171.1">22</text>
<text x="246.3" y="174.7">12</text>
<text x="246.3" y="178.2">13</text>
<text x="251.8" y="176.4">MTCK</text>
<text x="251.8" y="180">MTDO</text>
<text x="283.2" y="176.4">SPICS0</text>
<text x="284.6" y="180">SPIWP</text>
<text x="296.5" y="178.2">20</text>
<text x="296.5" y="174.7">21</text>
<text x="246.3" y="181.7">14</text>
<text x="246.3" y="185.2">15</text>
<text x="251.8" y="183.5">GPIO8</text>
<text x="284.8" y="183.5">SPIHD</text>
<text x="296.5" y="181.7">19</text>
<text x="246.3" y="188.8">16</text>
<text x="251.8" y="187">GPIO9</text>
<text x="251.8" y="190.5">GPIO10</text>
<text x="142.6" y="217">1</text>
<text x="147.1" y="218.4">1</text>
<text x="197.3" y="217">1</text>
<text x="201.8" y="218.4">1</text>
<text x="250.2" y="217">1</text>
<text x="254.7" y="218.4">1</text>
<text x="142.6" y="225.8">1</text>
<text x="147.1" y="227.2">1</text>
<text x="197.3" y="225.8">1</text>
<text x="201.8" y="227.2">1</text>
<text x="250.2" y="225.8">1</text>
<text x="254.7" y="227.2">1</text>
<text x="142.6" y="234.6">1</text>
<text x="147.1" y="236">1</text>
<text x="197.3" y="234.6">1</text>
<text x="201.8" y="236">1</text>
<text x="250.2" y="234.6">1</text>
<text x="254.7" y="236">1</text>
<text x="142.6" y="243.5">1</text>
<text x="147.1" y="244.9">1</text>
<text x="197.3" y="243.5">1</text>
<text x="201.8" y="244.9">1</text>
<text x="250.2" y="243.5">1</text>
<text x="254.7" y="244.9">1</text>
<text x="52.9" y="250.5">3</text>
<text x="36.8" y="257.6">1</text>
<text x="142.6" y="252.3">1</text>
<text x="147.1" y="253.7">1</text>
<text x="197.3" y="252.3">1</text>
<text x="201.8" y="253.7">1</text>
<text x="250.2" y="252.3">1</text>
<text x="254.7" y="253.7">1</text>
<text x="142.6" y="261.1">1</text>
<text x="147.1" y="262.5">1</text>
<text x="197.3" y="261.1">1</text>
<text x="201.8" y="262.5">1</text>
<text x="142.6" y="269.9">1</text>
<text x="197.3" y="269.9">1</text>
<text x="147.1" y="271.3">1</text>
<text x="201.8" y="271.3">1</text>
</g>
<g font-size="3.2">
<text x="190.7" y="58.2">5</text>
<text x="163.6" y="61.8">3</text>
<text x="167.1" y="63.5">GND</text>
<text x="181.9" y="60">GND</text>
<text x="36.8" y="250.5">4</text>
<text x="52.9" y="257.6">2</text>
</g>
<g font-size="3.2" fill="#f00">
<text x="285.8" y="137.6">VDDA</text>
<text x="296.5" y="135.9">32</text>
<text x="248.3" y="139.4">2</text>
<text x="248.3" y="142.9">3</text>
<text x="251.8" y="141.1">VDD3P3</text>
<text x="285.8" y="141.1">VDDA</text>
<text x="296.5" y="139.4">31</text>
<text x="251.8" y="144.7">VDD3P3</text>
<text x="246.3" y="171.1">11</text>
<text x="251.8" y="172.9">VDD3P3_RTC</text>
<text x="296.5" y="185.2">18</text>
<text x="273.6" y="190.5">VDD3P3_CPU</text>
<text x="280.5" y="187">VDD_SPI</text>
<text x="296.5" y="188.8">17</text>
</g>
<g font-size="1.8">
<text x="76.9" y="16.3">a schottkey diode between VBUS and 5V.</text>
<text x="77.9" y="14.5">The adafruit reference design also puts</text>
<text x="77.8" y="18">Not sure if that is a good idea because</text>
<text x="78" y="21.6">5V. If this is a problem, we can always</text>
<text x="78.8" y="19.8">that means that 5V is a bit less than</text>
<text x="86" y="23.3">just bridge the diode.</text>
<text x="20.2" y="86.8">I read somewhere that we should connect</text>
<text x="22.9" y="88.6">the shield to GND via a big resistor.</text>
<text x="31.1" y="90.3">1M should suffice.</text>
<text x="74.2" y="104.5">Some websites say we always need a 5.1K</text>
<text x="80.1" y="106.2">between CC1/CC2 and ground</text>
<text x="146.3" y="116.8">This is copied from the reference design</text>
<text x="76.7" y="123.9">an antenna with only one pin.</text>
<text x="77.6" y="125.6">For our design we have one</text>
<text x="78" y="122.1">The adafruit schematic has</text>
<text x="76.6" y="129.2">to GND, because the espressif</text>
<text x="77.4" y="127.4">with two pins. We connect 2</text>
<text x="80.1" y="130.9">reference also does it.</text>
<text x="77.7" y="196.2">adafruit design, except that</text>
<text x="78.1" y="197.9">our crystal has 4 pads. We</text>
<text x="78.3" y="194.4">This is the same as in the</text>
<text x="77.9" y="199.7">also use a different crystal,</text>
<text x="78.9" y="203.2">problem. Pin 2 and 4 are</text>
<text x="81.5" y="201.5">not sure if that is a</text>
<text x="75.9" y="205">connected to GND because that</text>
<text x="77.4" y="206.8">is also done in the reference</text>
</g>
</svg>
